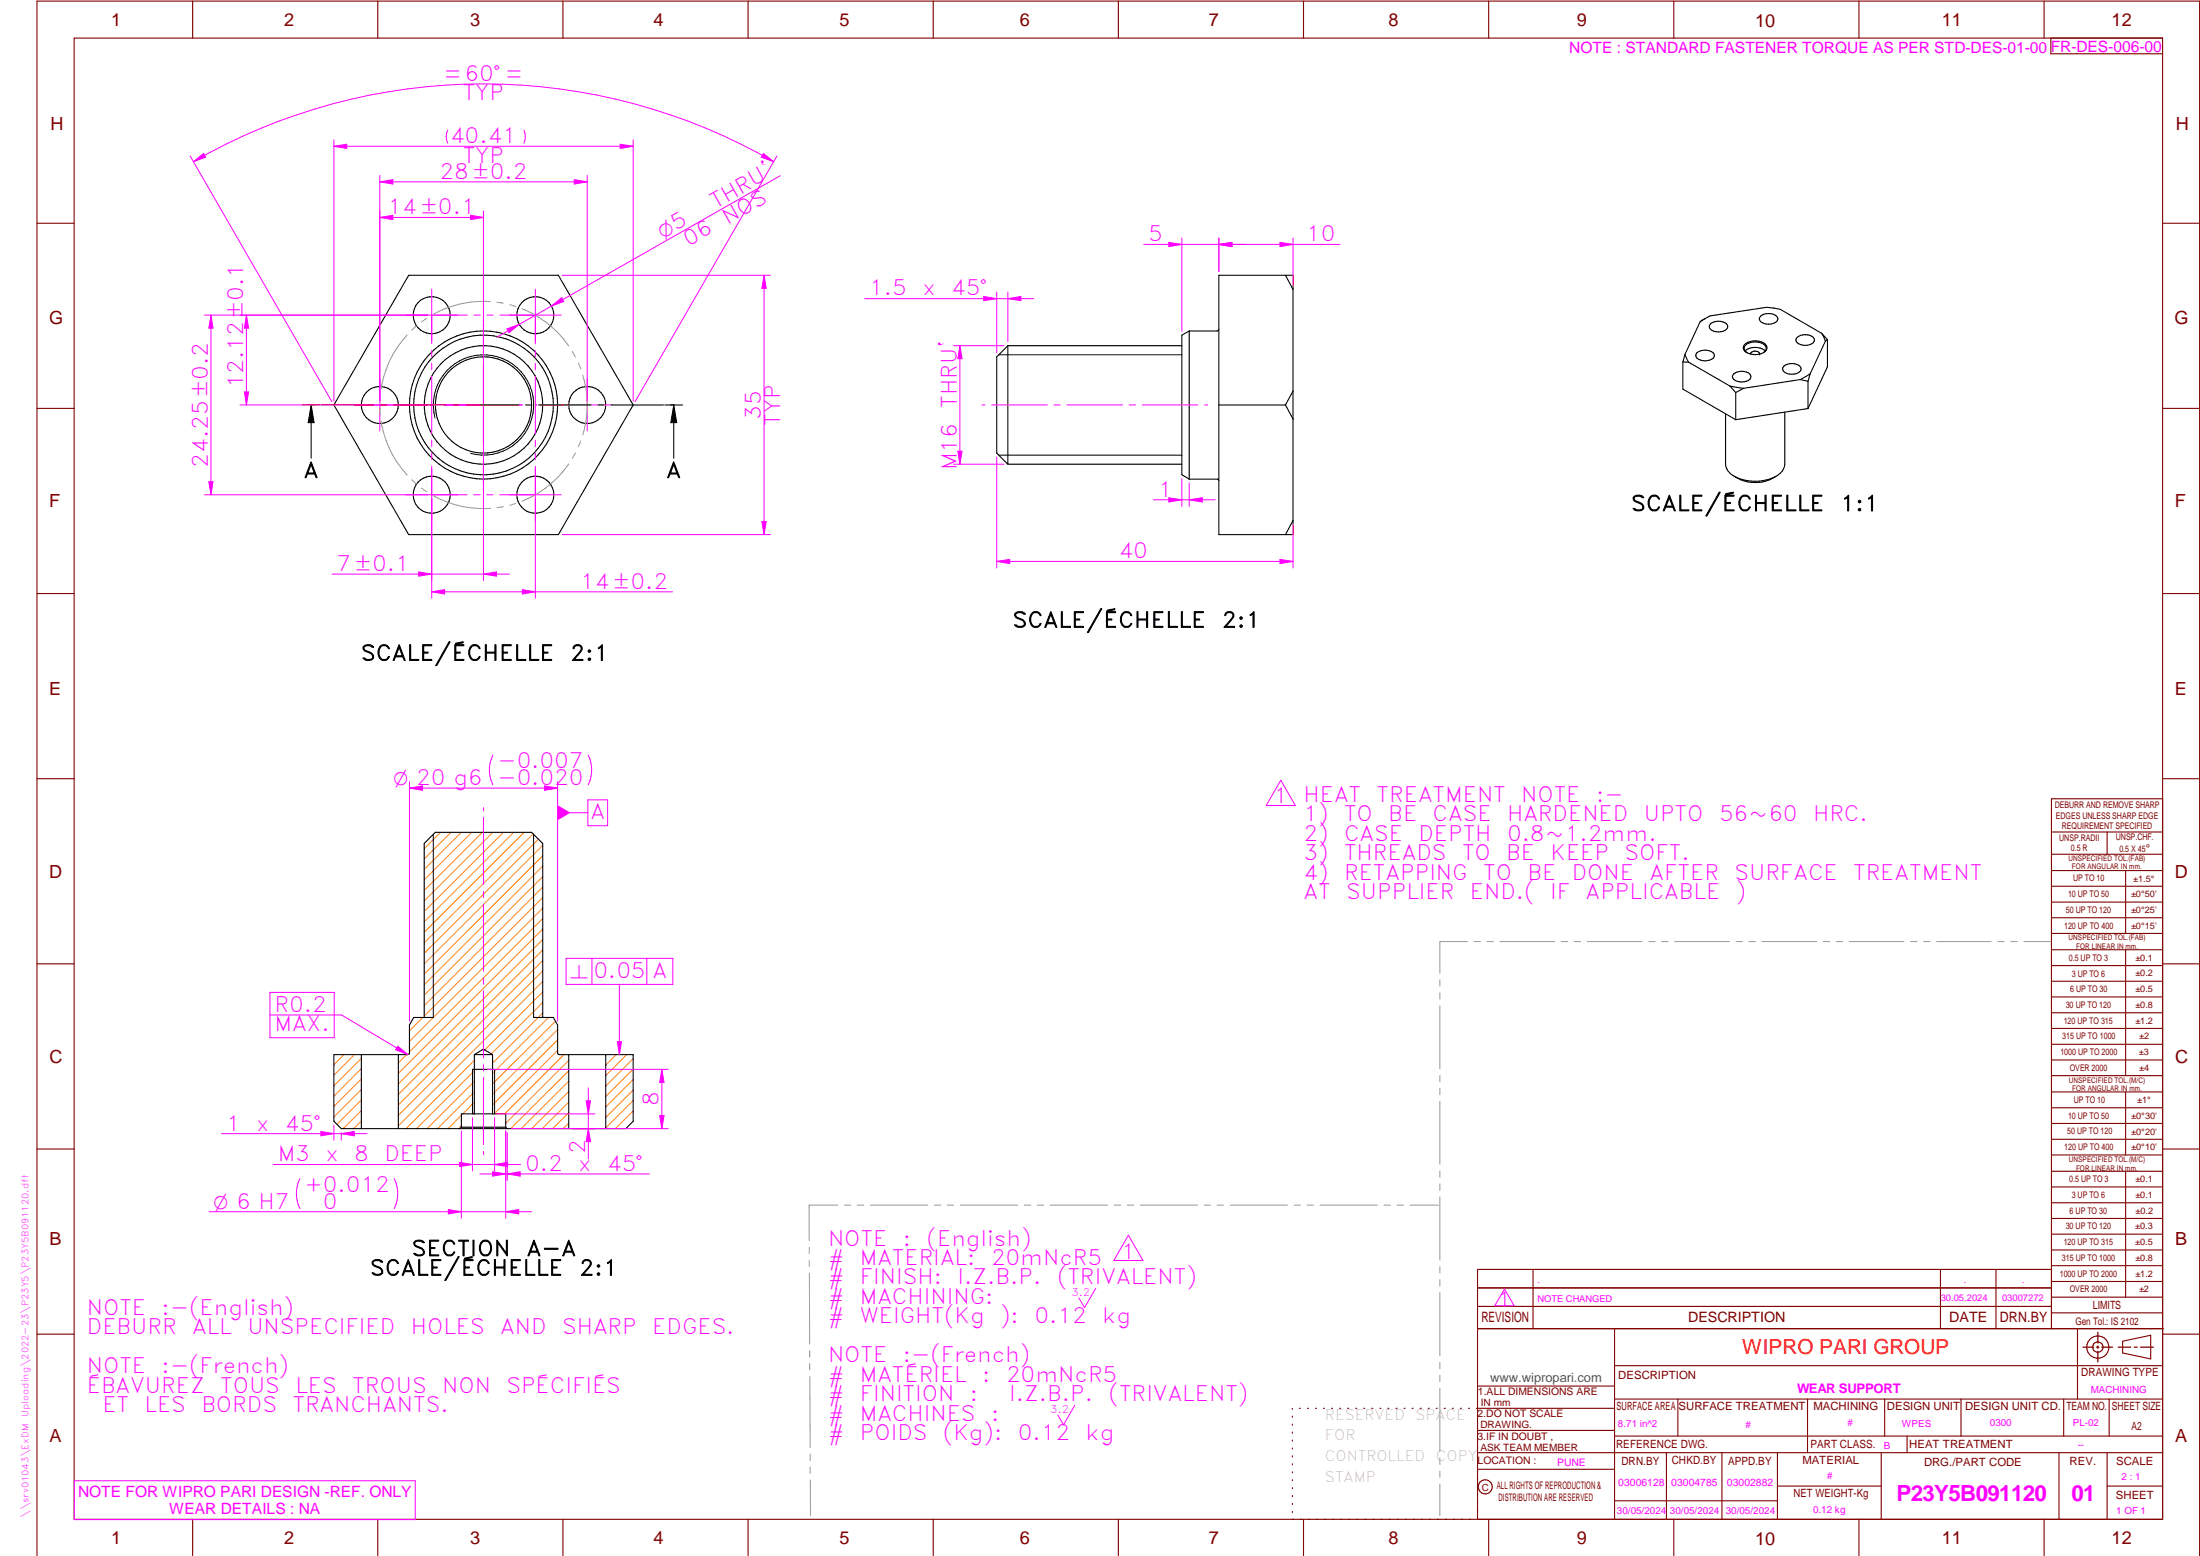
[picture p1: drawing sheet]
<svg xmlns="http://www.w3.org/2000/svg" width="594mm" height="420mm" viewBox="0 0 594 420" stroke-linecap="round" stroke-linejoin="round" font-family="sans-serif">
<g fill="none" stroke="#800000" stroke-width=".3">
<path d="M20 10.3h564v400h-564zM52 .3v10M102 .3v10M152 .3v10M202 .3v10M252 .3v10M302 .3v10M352 .3v10M402 .3v10M452 .3v10M502 .3v10M552 .3v10"/>
<path d="M553.8 10.3v4.2h30.2M10 60.3h10M584 60.3h10M10 110.3h10M584 110.3h10M10 160.3h10M584 160.3h10M10 210.3h10M584 215.7h-30v143.1M584 210.3h10M554 224.7h30M554 230.7h30"/>
<path d="M554 235.1h30M554 239.3h30M569 224.7v6M574 235.1v17M554 243.6h30M554 247.8h30M554 252.1h30M554 256.5h30M574 256.5v33.9M10 260.3h10M554 260.7h30M554 265h30"/>
<path d="M554 269.2h30M554 273.5h30M554 277.7h30M584 260.3h10M554 282h30M554 286.2h30M554 290.4h30M554 294.9h30M554 299.1h30M574 294.9v17M10 310.3h10M554 303.4h30"/>
<path d="M554 307.6h30M554 311.9h30M554 316.3h30M574 316.3v34M584 310.3h10M554 320.5h30M554 324.8h30M554 329h30M554 333.2h30M554 337.5h30M399 358.8h185.2M399 352.8h155"/>
<path d="M399 347.8h155M414 342.8v16M436 358.8v51.5M524 342.8v16M539 342.8v16M554 341.8h30M554 346h30M554 350.3h30M554 354.5h30M554 342.8h-155v67.5M561 358.8v19M10 360.3h10"/>
<path d="M399 374.3h37M436 377.8h148M453.1 377.8v10M488.1 377.8v14.5M508.9 377.8v10M529.5 377.8v10M557.3 377.8v10M569.5 377.8v10M573.2 362.2l7.6-1.6v6.3l-7.6-1.6zM584 368.8h-148M584 360.3h10M349 380.3v.3"/>
<path d="M349 382.4v.3M349 384.6v.3M349 386.7v.3M349 388.8v.3M349 391v.3M349 393.1v.3M349 395.3v.3M349 397.4v.3M349 399.5v.3M350.9 380.3h.2M353.1 380.3h.2M355.2 380.3h.3"/>
<path d="M357.4 380.3h.3M359.6 380.3h.3M361.7 380.3h.3M363.9 380.3h.3M366.1 380.3h.3M368.3 380.3h.2M370.4 380.3h.3M372.6 380.3h.3M374.8 380.3h.3M376.9 380.3h.4M379.1 380.3h.3M381.3 380.3h.3"/>
<path d="M383.4 380.3h.4M385.6 380.3h.3M387.8 380.3h.3M390 380.3h.3M392.2 380.3h.3M394.3 380.3h.3M396.5 380.3h.3M398.7 380.3h37.3M399 396.7h37M399 392.3h185M399 386.2h37M436 387.8h148"/>
<path d="M450 392.3v18M465 392.3v18M480 392.3v18M508 392.3v18M515 387.8v4.5M556 392.3v18M569 392.3v18M52 410.3v9.7M102 410.3v9.7M152 410.3v9.7M202 410.3v9.7M252 410.3v9.7"/>
<path d="M302 410.3v9.7M349 401.7v.3M349 403.8v.4M349 406v.3M349 408.1v.3M352 410.3v9.7M402 410.3v9.7M436 405.3h44M452 410.3v9.7M480 401.3h28M502 410.3v9.7M552 410.3v9.7"/>
<path d="M569 401.3h15M10 420v-419.7h584v419.7"/>
<circle cx="566.5" cy="363.7" r="1.39"/>
<circle cx="566.5" cy="363.8" r="3"/>
<circle cx="401.1" cy="401.5" r="1.9"/>
</g>
<g fill="none" stroke="#f0f" stroke-width=".27">
<path d="M116.6 78.1v14.7M144.6 78.1v14.7M109.6 85.1h16.6M116.6 94.6v1.7M116.6 98.1v1.7M128 85.1h1.7M130.5 98.8v21M130.5 86.4v.3M130.5 87.6v6.5M130.5 95v.3M131.5 85.1h1.7M144.6 94.7v1.7"/>
<path d="M144.6 98.1v1.8M151.5 85.1h-16.5M95.6 109.3h19.8M102.6 102.4v13.9M116.2 109.3h.4M116.6 101.6v15.5M116.6 118.8v1.8M120.1 109.3h20.9M144.6 101.6v15.5M144.6 118.9v1.7M144.6 109.3h.3M145.8 109.3h19.8"/>
<path d="M158.6 102.4v13.9M109.6 133.6h16.5M116.6 122.3v1.8M116.6 125.9v14.7M127.9 133.6h1.8M130.5 123.4v.3M130.5 124.6v6.5M130.5 132v.3M131.4 133.6h1.7M135 133.6h16.5M144.6 122.4v1.7M144.6 125.9v14.7"/>
<path d="M295.9 347.9l-3 5.2-1.6-2.6M406.3 348.1l2.6 4.5h-5.3zM290.2 379.5l-3 5.2-1.5-2.6M20.1 399.8h92v10.5h-92z"/>
</g>
<g fill="none" stroke="#949494" stroke-width=".27">
<path d="M109.9 90.5a27.6 27.6 0 0 0-7 14.5M112.4 88.1l-1.2 1.1M115.2 86l-1.4 1M132.4 81.4a27.7 27.7 0 0 0-15.7 3.6M134.2 81.6l1.7 .3M137.7 82.3l1.6 .5M141 83.4a28.6 28.6 0 0 1 12.6 10M154.6 94.9l.8 1.5M156.2 98l.6 1.6M102.6 110.3l.1 1.7M102.7 106.8l-.1 1.7M102.9 113.7a27.2 27.2 0 0 0 7 14.6"/>
<path d="M156.8 119.1l-.6 1.5M157.3 101.3a27.6 27.6 0 0 1 .1 16.1M111.2 129.5l1.2 1.2M113.8 131.8l1.4 1M116.7 133.7a27.3 27.3 0 0 0 15.8 3.6M135.9 136.8l-1.7 .3M139.3 135.9l-1.6 .5M153.6 125.3a27.9 27.9 0 0 1-12.6 10M155.4 122.3l-.8 1.5M396.2 254.3h-7.4v8.5M398.1 254.3h1.6M401.5 254.3h1.8"/>
<path d="M405 254.3h14.8M421.6 254.3h1.7M425.1 254.3h1.7M428.6 254.3h14.8M445.2 254.3h1.7M448.7 254.3h1.7M452.2 254.3h14.8M468.8 254.3h1.7M472.3 254.3h1.7M475.8 254.3h14.8M492.4 254.3h1.7M495.8 254.3h1.8"/>
<path d="M499.4 254.3h14.7M516 254.3h1.6M519.4 254.3h1.8M522.9 254.3h14.8M539.5 254.3h1.7M543 254.3h1.7M546.5 254.3h7.4M388.8 264.5v1.8M388.8 268.1v1.6M388.8 271.6v17M388.8 290.4v1.7M388.8 293.9v1.7"/>
<path d="M388.8 297.4v17M388.8 316.2v1.7M388.8 319.7v1.7M218.5 336.8v1.7M226.2 325.4h-7.7v9.6M228 325.4h1.7M231.5 325.4h1.7M235 325.4h15.5M252.3 325.4h1.7M255.8 325.4h1.7M259.3 325.4h15.5M276.6 325.4h1.7"/>
<path d="M280.1 325.4h1.7M283.6 325.4h15.5M300.9 325.4h1.7M304.4 325.4h1.7M307.9 325.4h15.5M325.2 325.4h1.7M328.7 325.4h1.7M332.2 325.4h15.4M349.5 325.4h1.6M353 325.4h1.7M356.4 325.4h15.5M373.7 325.4h1.7"/>
<path d="M377.2 325.4h1.8M380.7 325.4h7.7M388.8 323.2v17.1M218.5 340.3v1.7M218.6 343.8v19.1M388.8 342.1v1.6M388.8 345.6v1.7M388.8 349v17.1M218.6 364.7v1.7M218.6 368.2v1.7M218.7 371.7l.1 19.2M388.8 367.9v1.7"/>
<path d="M388.8 371.4v1.7M388.8 374.9v17M218.8 392.6v1.8M218.8 396.2v1.6M218.8 399.7l.1 9.6M388.8 393.7v1.7M388.8 397.2v1.7M388.8 400.7v8.6"/>
</g>
<path d="M566.5 359.7v3M562.5 363.8h2.9M566.1 363.8h.7M566.5 363.4v.7M566.5 364.9v2.8M567.6 363.8h2.9M572 363.8h3.4M576.3 363.8h.8M578 363.8h3.5" fill="none" stroke="#800000" stroke-width=".34"/>
<g fill="none" stroke="#000" stroke-width=".3">
<path d="M110.4 74.3h40.4l20.2 35-20.2 35.1h-40.4l-20.2-35.1zM454.4 97.7v7.4l14.3 8.2M454.4 97.7l1.6 .1M455 95.7l1 2.1M455 95.7l-.6 2M456 97.8l11.2 6.5M458.3 95.3a3.4 3.4 0 0 1 4.6 .3 1.53 1.53 0 0 1-1.8 1.8h-1.3a1.41 1.41 0 0 1-1.5-.6 1.41 1.41 0 0 1 0-1.5zM459.1 86.9l-4.1 8.8M460.4 86.1l1.4-.8 15.3-2.3 1.8 .2 1.8 .3 11.2 6.5M460.4 86.1l-1.3 .8M461.9 87.5a3.4 3.4 0 0 1 4.6 .3 1.57 1.57 0 0 1-1.8 1.8h-.6a2.18 2.18 0 0 1-2.5-1.4zM475.2 95.6h.1"/>
<path d="M475.2 95.5a1.38 1.38 0 0 0-2.5 .1M475.4 85.4a3.5 3.5 0 0 1 4.6 .3 1.25 1.25 0 0 1-1.2 1.6 3.2 3.2 0 0 1-3.6-.9l-.1-.3zM476.6 94.9a1.38 1.38 0 0 0 .2-1.4 1.38 1.38 0 0 0-1.1-.9 3.9 3.9 0 0 0-4.7 1.1 1.33 1.33 0 0 0 .8 1.6M476.6 94.9a1.36 1.36 0 0 0-.4-2.4 4.4 4.4 0 0 0-5.4 1 1.82 1.82 0 0 0 1.9 2.1M476.6 94.9a4.6 4.6 0 0 1-3.9 .7M476.7 94.8a4.3 4.3 0 0 0-5.5 0M481.7 98.9a3.4 3.4 0 0 1 4.6 .3 1.57 1.57 0 0 1-1.8 1.8h-.6a2.18 2.18 0 0 1-2.5-1.4zM485.3 91.1a3.4 3.4 0 0 1 4.6 .3 1.25 1.25 0 0 1-1.2 1.6 3.2 3.2 0 0 1-3.7-.8v-.8zM491.9 90l1 2.1M491.9 90l1.6 1.7M492.9 92.1l-4.1 8.8M493.5 91.7v7.4l-5.3 11.2"/>
<path d="M493.5 91.7l-.6 .4M467.2 104.3l1.5 1.7M467.2 104.3l3.6 .6M468.2 101a3.4 3.4 0 0 1 4.5 .3 1.47 1.47 0 0 1-1.7 1.8h-1.3a1.41 1.41 0 0 1-1.5-.6 1.41 1.41 0 0 1 0-1.5zM468.7 106v7.3M470.8 104.9l-2.1 1.1M482 111.3v14a4.5 4.5 0 0 1-3.7 3.9 11.9 11.9 0 0 1-11.1-1.4 3.7 3.7 0 0 1-1.2-2.5v-13.6M486.1 102.5l2.1 .5M486.1 102.5l-15.3 2.4M488.2 103v7.3M488.2 110.3l-19.5 3M488.8 100.9l-2.7 1.6"/>
<path d="M488.8 100.9l-.6 2.1M479.6 128.6a10.3 10.3 0 0 1-11.3 0"/>
<circle cx="116.6" cy="85.1" r="5"/>
<circle cx="144.6" cy="85.1" r="5"/>
<circle cx="102.6" cy="109.4" r="5"/>
<circle cx="130.6" cy="109.4" r="13"/>
<circle cx="130.6" cy="109.4" r="16"/>
<circle cx="130.6" cy="109.3" r="20"/>
<circle cx="130.6" cy="109.4" r="18.8"/>
<circle cx="158.6" cy="109.4" r="5"/>
<circle cx="116.6" cy="133.6" r="5"/>
<circle cx="144.6" cy="133.6" r="5"/>
</g>
<g fill="none" stroke="#000" stroke-width=".27">
<path d="M81.6 109.3h4.8M84 109.3v14.4M84 109.3l.8 4.8h-1.6zM86.6 109.3h14.4M102.7 109.3h1.7M106.2 109.3h14.3M117.5 112.9a13.5 13.5 0 0 1 11.8-17.1 13.5 13.5 0 0 1 14.7 14.7 13.5 13.5 0 0 1-16.9 11.9M122.3 109.3h1.7M125.8 109.3h14.3M141.9 109.3h1.7M145.4 109.3h14.3M161.5 109.3h1.7"/>
<path d="M165 109.3h14.3M179.5 109.3h4.9M181.9 109.3l.8 4.8h-1.6zM181.9 109.3v14.4"/>
</g>
<path d="M84 109.3l.8 4.8h-1.6zM181.9 109.3l.8 4.8h-1.6z" fill="#000"/>
<g fill="none" stroke="#ff8000" stroke-width=".27">
<path d="M118.9 224.7l-4.4 4.5M121.8 224.7l-7.3 7.2M124.6 224.7l-10.1 10.1M127.4 224.7l-12.9 12.9M130.3 224.7l-15.8 15.8M133.1 224.7l-18.6 18.6M135.9 224.7l-21.4 21.4M138.7 224.7l-24.2 24.2M141.6 224.7l-27.1 27.1M144 225.2l-29.5 29.4M145.4 226.6l-30.9 30.8M146.6 231.1l-32.1 32"/>
<path d="M146.6 228.3l-32.1 32M146.6 233.9l-32.1 32M146.6 236.7l-32.1 32M146.6 239.6l-32.1 32M146.6 245.2l-36 36M146.6 248l-36 36.1M146.6 242.4l-32.1 32M146.6 253.7l-39 39M146.6 250.9l-39 39M146.6 256.5l-39 39M146.6 259.4l-39 39M114.2 274.7l-3.6 3.7"/>
<path d="M146.6 273.5l-13.6 13.6M146.6 270.7l-13.9 13.9M146.6 267.8l-15.7 15.7M146.6 262.2l-39 39M146.6 265l-39 39M148.1 274.7l-15.1 15.2M150 275.8l-17 16.9M150.6 278l-17.6 17.5M92.9 284.8l-2.7 2.7M95.7 284.8l-5.5 5.5M97.6 299.9l-4.9 4.9M97.6 297.1l-6.6 6.5"/>
<path d="M97.6 285.7l-7.4 7.5M97.6 288.5l-7.4 7.5M97.6 291.4l-7.4 7.4M97.6 294.2l-7.4 7.4M109.8 284.8l-2.2 2.3M128.1 292l-12.8 12.8M128.1 294.8l-10 10M128.1 286.3l-18.5 18.5M128.1 297.6l-3.1 3.2M128.1 289.1l-15.6 15.7M150.6 280.8l-17.6 17.6M150.6 283.6l-17.2 17.2"/>
<path d="M152.3 284.8l-16 16M153.6 289.1l-15.7 15.7M153.6 286.3l-17 17M153.6 292l-12.8 12.8M153.6 294.8l-10 10M153.6 297.6l-7.2 7.2M97.6 302.7l-2.1 2.1M124.6 304l-.8 .8M124.6 301.2l-3.6 3.6M128.1 300.4l-.3 .4M153.6 300.4l-4.3 4.4M153.6 303.3l-1.5 1.5"/>
</g>
<path d="M166.4 284.8l-2.8 2.8M169.2 284.8l-5.6 5.6M171 285.9l-7.4 7.4M171 288.7l-7.4 7.4M171 291.5l-7.4 7.4M171 294.3l-7.4 7.5M171 297.2l-7.4 7.4M171 300l-4.8 4.8" fill="none" stroke="#ff8000" stroke-width=".27"/>
<g fill="none" stroke="#000" stroke-width=".3">
<path d="M329.1 74.3h20.1v70.1h-20.1zM347.1 74.3l2.1 3.8M272.2 93.3l-3.1 3.1v25.9l3.1 3M272.2 93.3h46.9M272.2 93.3v32M321.1 89.4l-2 1.1v37.7l2 1.2M321.1 89.4v40M329.1 88.9l-.3 .5h-7.7M329.1 109.3h18M347.1 109.3l2.1 3.9M349.2 105.6l-2.1 3.7M272.2 125.3h46.9"/>
<path d="M321.1 129.4h7.7l.3 .4M349.2 140.5l-2.1 3.9M117 274.7h-5.3l-1.1 2.1v7.6l-.5 .4h-19.9v18l2 2h76.8l2-2v-18h-20l-.4-.4v-7.6l-1.2-2.1h-5.3M146.6 274.7v-46.9l-3.1-3.1h-25.9l-3.1 3.1v46.9M97.6 284.8v20M107.6 284.8v20M127.6 288.8h6M128.1 284.8v16M128.1 284.8h4.9M133 284.8v16M133 284.8l-2.5-1.5-2.4 1.5M153.6 284.8v20"/>
<path d="M163.6 284.8v20M124.6 304.4h12M124.6 304.4v-3.6h12v3.6M124.6 304.4l-.4 .4M136.6 304.4l.4 .4"/>
</g>
<path d="M269.7 95.8h49.4M269.7 122.9h49.4M117 225.3v49.4M144.1 225.3v49.4M127.6 288.8v12M133.6 288.8v12" fill="none" stroke="#000" stroke-width=".27"/>
<g fill="none" stroke="#f0f" stroke-width=".27">
<path d="M329.1 66l3.5-.6v1.2zM329.1 64.3v9M349.2 64.3v12.8M265.2 109.3h.8M267.8 109.3h15M284.6 109.3h1.7M288.1 109.3h15M304.9 109.3h1.8M308.4 109.3h15.1M325.3 109.3h.8M130.5 218.1v.8M130.5 220.7v18.1"/>
<path d="M130.5 240.7v1.7M130.5 244.1v18.2M130.5 264.1v1.7M130.5 267.5v18.2M130.5 287.5v1.7M130.5 291v18.1M130.5 310.9v.8"/>
</g>
<path d="M329.1 66l3.5-.6v1.2z" fill="#f0f"/>
<path d="M345.6 65.4l3.6 .6-3.6 .6z" fill="none" stroke="#f0f" stroke-width=".27"/>
<path d="M345.6 65.4l3.6 .6-3.6 .6z" fill="#f0f"/>
<path d="M315.6 65.4l3.5 .6-3.5 .6zM319.1 64.3v25.2M329.1 66h32.8M329.1 64.3v9" fill="none" stroke="#f0f" stroke-width=".27"/>
<path d="M315.6 65.4l3.5 .6-3.5 .6z" fill="#f0f"/>
<path d="M329.1 66l3.5-.6v1.2z" fill="none" stroke="#f0f" stroke-width=".27"/>
<path d="M329.1 66l3.5-.6v1.2z" fill="#f0f"/>
<path d="M269.1 78.9v16.4M272.2 78.9v13.4M308.9 66h27.3M265.6 80.1l3.5 .5-3.5 .6z" fill="none" stroke="#f0f" stroke-width=".27"/>
<path d="M265.6 80.1l3.5 .5-3.5 .6z" fill="#f0f"/>
<path d="M272.2 80.6l3.5-.5v1.1z" fill="none" stroke="#f0f" stroke-width=".27"/>
<path d="M272.2 80.6l3.5-.5v1.1z" fill="#f0f"/>
<path d="M233.5 80.6h45.6M257.5 93.3h13.6M259.2 93.3l.6 3.6h-1.2zM257.5 125.3h13.6" fill="none" stroke="#f0f" stroke-width=".27"/>
<path d="M259.2 93.3l.6 3.6h-1.2z" fill="#f0f"/>
<path d="M258.6 121.8h1.2l-.6 3.5z" fill="none" stroke="#f0f" stroke-width=".27"/>
<path d="M258.6 121.8h1.2l-.6 3.5z" fill="#f0f"/>
<path d="M259.2 93.3v32M315.6 134.4l3.5 .6-3.5 .6zM319.1 129.2v7.5M321.1 130.4v6.3" fill="none" stroke="#f0f" stroke-width=".27"/>
<path d="M315.6 134.4l3.5 .6-3.5 .6z" fill="#f0f"/>
<path d="M321.1 135l3.5-.6v1.2z" fill="none" stroke="#f0f" stroke-width=".27"/>
<path d="M321.1 135l3.5-.6v1.2z" fill="#f0f"/>
<path d="M269.1 123.4v30M311.5 135h16.7M269.1 151.6l3.6-.6v1.2zM349.2 141.6v11.8" fill="none" stroke="#f0f" stroke-width=".27"/>
<path d="M269.1 151.6l3.6-.6v1.2z" fill="#f0f"/>
<path d="M345.6 151l3.6 .6-3.6 .6z" fill="none" stroke="#f0f" stroke-width=".27"/>
<path d="M345.6 151l3.6 .6-3.6 .6z" fill="#f0f"/>
<path d="M269.1 151.6h80.1M131.6 288.8h48.9M154.6 304.8h25.9M178.1 301.2h1.2l-.6 3.6z" fill="none" stroke="#f0f" stroke-width=".27"/>
<path d="M178.1 301.2h1.2l-.6 3.6z" fill="#f0f"/>
<path d="M178.7 288.8l.6 3.5h-1.2z" fill="none" stroke="#f0f" stroke-width=".27"/>
<path d="M178.7 288.8l.6 3.5h-1.2z" fill="#f0f"/>
<path d="M178.7 288.8v16M134.1 300.8h26.5M138 304.8h22.6M158.9 304.8l.6 3.5h-1.2z" fill="none" stroke="#f0f" stroke-width=".27"/>
<path d="M158.9 304.8l.6 3.5h-1.2z" fill="#f0f"/>
<path d="M158.3 297.3h1.2l-.6 3.5z" fill="none" stroke="#f0f" stroke-width=".27"/>
<path d="M158.3 297.3h1.2l-.6 3.5z" fill="#f0f"/>
<path d="M158.9 293.8v19.2M81 318.3a9.1 9.1 0 0 0 0 8M106.5 318.3a9.1 9.1 0 0 1 0 8M124.6 305.4v23.6M136.6 305.4v23.6M121.1 326.6l3.5 .6-3.5 .6z" fill="none" stroke="#f0f" stroke-width=".27"/>
<path d="M121.1 326.6l3.5 .6-3.5 .6z" fill="#f0f"/>
<path d="M136.6 327.2l3.5-.6v1.2z" fill="none" stroke="#f0f" stroke-width=".27"/>
<path d="M136.6 327.2l3.5-.6v1.2z" fill="#f0f"/>
<path d="M133 316.4l3.6 .6-3.6 .6zM136.6 305.4v13.3M137 305.8v12.9M56.5 327.2h87" fill="none" stroke="#f0f" stroke-width=".27"/>
<path d="M133 316.4l3.6 .6-3.6 .6z" fill="#f0f"/>
<path d="M137 317l3.5-.6v1.2z" fill="none" stroke="#f0f" stroke-width=".27"/>
<path d="M137 317l3.5-.6v1.2z" fill="#f0f"/>
<path d="M210.7 47.5l-76.6 43.6M136.9 88.8l3.3-1.2-2.8 2.2zM129.6 317h45.7" fill="none" stroke="#f0f" stroke-width=".27"/>
<path d="M136.9 88.8l3.3-1.2-2.8 2.2z" fill="#f0f"/>
<path d="M148.9 82.6l2.8-2.2 .5 1z" fill="none" stroke="#f0f" stroke-width=".27"/>
<path d="M148.9 82.6l2.8-2.2 .5 1z" fill="#f0f"/>
<path d="M110.6 212.8l3.5-.6v1.2zM110.6 211.1v64.6M133.1 203.9a9 9 0 0 0 0 8M150.6 211.1v64.6M158.8 203.9a9 9 0 0 1 0 8" fill="none" stroke="#f0f" stroke-width=".27"/>
<path d="M110.6 212.8l3.5-.6v1.2z" fill="#f0f"/>
<path d="M147.1 212.2l3.5 .6-3.5 .6z" fill="none" stroke="#f0f" stroke-width=".27"/>
<path d="M147.1 212.2l3.5 .6-3.5 .6z" fill="#f0f"/>
<path d="M102.6 58.7l3.5-.6v1.2zM102.6 56.9v51.4M130.5 56.9v51.4M110.6 212.8h40" fill="none" stroke="#f0f" stroke-width=".27"/>
<path d="M102.6 58.7l3.5-.6v1.2z" fill="#f0f"/>
<path d="M127.1 58.1l3.4 .6-3.4 .6z" fill="none" stroke="#f0f" stroke-width=".27"/>
<path d="M127.1 58.1l3.4 .6-3.4 .6z" fill="#f0f"/>
<path d="M102.6 49.1l3.5-.6v1.2zM102.6 58.7h27.9M102.6 47.4v60.9M158.6 47.4v60.9" fill="none" stroke="#f0f" stroke-width=".27"/>
<path d="M102.6 49.1l3.5-.6v1.2z" fill="#f0f"/>
<path d="M155.1 48.5l3.5 .6-3.5 .6z" fill="none" stroke="#f0f" stroke-width=".27"/>
<path d="M155.1 48.5l3.5 .6-3.5 .6z" fill="#f0f"/>
<path d="M102.6 49.1h56M124.1 313.9l3.5 .6-3.5 .5zM127.6 301.8v14.4M133.6 301.8v14.4" fill="none" stroke="#f0f" stroke-width=".27"/>
<path d="M124.1 313.9l3.5 .6-3.5 .5z" fill="#f0f"/>
<path d="M133.6 314.5l3.5-.6v1.1z" fill="none" stroke="#f0f" stroke-width=".27"/>
<path d="M133.6 314.5l3.5-.6v1.1z" fill="#f0f"/>
<path d="M73.8 314.5h66.8M86.6 305.5l3.6 .6-3.6 .6zM90.2 303.8v4.1M92.2 305.8v2.1" fill="none" stroke="#f0f" stroke-width=".27"/>
<path d="M86.6 305.5l3.6 .6-3.6 .6z" fill="#f0f"/>
<path d="M92.2 306.1l3.5-.6v1.2z" fill="none" stroke="#f0f" stroke-width=".27"/>
<path d="M92.2 306.1l3.5-.6v1.2z" fill="#f0f"/>
<path d="M64.8 85.1h50.7M64.8 109.3h64.7M66 105.8h1.1l-.6 3.5zM59.8 306.1h39.3" fill="none" stroke="#f0f" stroke-width=".27"/>
<path d="M66 105.8h1.1l-.6 3.5z" fill="#f0f"/>
<path d="M66.5 85.1l.6 3.5h-1.1z" fill="none" stroke="#f0f" stroke-width=".27"/>
<path d="M66.5 85.1l.6 3.5h-1.1z" fill="#f0f"/>
<path d="M55.2 85.1h60.3M66.5 85.1v24.2M55.2 133.6h60.3M56.4 130.1h1.1l-.5 3.5z" fill="none" stroke="#f0f" stroke-width=".27"/>
<path d="M56.4 130.1h1.1l-.5 3.5z" fill="#f0f"/>
<path d="M57 85.1l.5 3.5h-1.1z" fill="none" stroke="#f0f" stroke-width=".27"/>
<path d="M57 85.1l.5 3.5h-1.1z" fill="#f0f"/>
<path d="M57 85.1v48.5M130.5 110.4v46.4M116.6 134.7v22.1M130.5 155l3.6-.6v1.2z" fill="none" stroke="#f0f" stroke-width=".27"/>
<path d="M130.5 155l3.6-.6v1.2z" fill="#f0f"/>
<path d="M113.1 154.4l3.5 .6-3.5 .6z" fill="none" stroke="#f0f" stroke-width=".27"/>
<path d="M113.1 154.4l3.5 .6-3.5 .6z" fill="#f0f"/>
<path d="M116.6 134.7v26.8M144.6 134.7v26.8M89.7 155h47.9M116.6 159.8l3.5-.6v1.2z" fill="none" stroke="#f0f" stroke-width=".27"/>
<path d="M116.6 159.8l3.5-.6v1.2z" fill="#f0f"/>
<path d="M141 159.2l3.6 .6-3.6 .6z" fill="none" stroke="#f0f" stroke-width=".27"/>
<path d="M141 159.2l3.6 .6-3.6 .6z" fill="#f0f"/>
<path d="M90.2 39.5l3.4-.6v1.2zM90.2 37.8v70.5M120.9 35.1a3.9 3.9 0 0 0 0 3.6M141.5 35.1a4.2 4.2 0 0 1 0 3.6M171 37.8v70.5M116.6 159.8h65" fill="none" stroke="#f0f" stroke-width=".27"/>
<path d="M90.2 39.5l3.4-.6v1.2z" fill="#f0f"/>
<path d="M167.5 38.9l3.5 .6-3.5 .6z" fill="none" stroke="#f0f" stroke-width=".27"/>
<path d="M167.5 38.9l3.5 .6-3.5 .6z" fill="#f0f"/>
<path d="M90.2 39.5h80.8M151.8 74.3h56.3M206.3 74.3l.6 3.6h-1.2zM151.8 144.4h56.3" fill="none" stroke="#f0f" stroke-width=".27"/>
<path d="M206.3 74.3l.6 3.6h-1.2z" fill="#f0f"/>
<path d="M205.7 140.8h1.2l-.6 3.6z" fill="none" stroke="#f0f" stroke-width=".27"/>
<path d="M205.7 140.8h1.2l-.6 3.6z" fill="#f0f"/>
<path d="M51.3 42.1l38.3 66.4M206.2 41.4l2.7 2.2-3.3-1.1zM209.8 42.1l-38.3 66.4M206.3 74.3v70.1" fill="none" stroke="#f0f" stroke-width=".27"/>
<path d="M206.2 41.4l2.7 2.2-3.3-1.1z" fill="#f0f"/>
<path d="M52.2 43.6l2.8-2.2 .5 1.1z" fill="none" stroke="#f0f" stroke-width=".27"/>
<path d="M52.2 43.6l2.8-2.2 .5 1.1z" fill="#f0f"/>
<path d="M52.2 43.6a156.6 156.6 0 0 1 156.7 0M150.6 219.5h8.1" fill="none" stroke="#f0f" stroke-width=".27"/>
<path d="M150.6 217.4l3.4 2.1-3.4 2z" fill="#f0f"/>
<path d="M158.7 216h5.4v7h-5.4zM167.3 265.8v19" fill="none" stroke="#f0f" stroke-width=".27"/>
<path d="M166.7 281.3h1.1l-.5 3.5z" fill="#f0f"/>
<path d="M152.9 258.8h28.8v7h-28.8zM159.8 258.8v7M174.7 258.8v7M92.2 274.1l17.9 10.7M166.7 281.3h1.1l-.5 3.5z" fill="none" stroke="#f0f" stroke-width=".27"/>
<path d="M107.4 282.5l2.7 2.3-3.3-1.3z" fill="#f0f"/>
<path d="M345.9 210.7l3.9 6.8h-7.9zM72.9 268h17.3v12.2h-17.3zM72.9 274.1h19.3M107.4 282.5l2.7 2.3-3.3-1.3zM304.7 333.5l3.9 6.9h-7.8z" fill="none" stroke="#f0f" stroke-width=".27"/>
<g font-size="6" fill="#f0f">
<text x="512.1" y="405.2">P23Y5B091120</text>
<text x="559.4" y="405.2">01</text>
</g>
<g font-size="5.7" fill="#f0f">
<text x="119.8" y="21.8">=60°=</text>
<text x="125" y="27.1">TYP</text>
<text x="121.5" y="38.7">40.41</text>
<text x="125" y="43.9">TYP</text>
<text x="118.7" y="48.2">28±0.2</text>
<text x="104.7" y="57.8">14±0.1</text>
<text x="193.2" y="56.4" transform="rotate(-30 193.2 56.4)">THRU`</text>
<text x="196.4" y="60.6" transform="rotate(-30 196.4 60.6)">NOS</text>
<text x="310.1" y="65.2">5</text>
<text x="352.7" y="65.2">10</text>
<text x="185.9" y="66.6" transform="rotate(-30 185.9 66.6)">06</text>
<text x="234.7" y="79.8">1.5</text>
<text x="249.1" y="79.8">x</text>
<text x="256.9" y="79.8">45°</text>
<text x="65.7" y="104.9" transform="rotate(-90 65.7 104.9)">12.12±0.1</text>
<text x="205.4" y="113.3" transform="rotate(-90 205.4 113.3)">35</text>
<text x="258.4" y="110.1" transform="rotate(-90 258.4 110.1)">THRU`</text>
<text x="210.7" y="114.9" transform="rotate(-90 210.7 114.9)">TYP</text>
<text x="56.1" y="126.3" transform="rotate(-90 56.1 126.3)">24.25±0.2</text>
<text x="258.4" y="127" transform="rotate(-90 258.4 127)">M16</text>
<text x="312.7" y="134.1">1</text>
<text x="90.9" y="154.1">7±0.1</text>
<text x="302.1" y="150.7">40</text>
<text x="156.7" y="158.9">14±0.2</text>
<text x="134.3" y="207.4">-0.007</text>
<text x="112.4" y="211.9">20 g6 -0.020</text>
<text x="159.4" y="221.2">A</text>
<text x="343.9" y="217">1</text>
<text x="352" y="216.5">HEAT</text>
<text x="352" y="221.8">1)</text>
<text x="363" y="221.8">TO</text>
<text x="371.7" y="216.5">TREATMENT</text>
<text x="374.9" y="221.8">BE</text>
<text x="386.9" y="221.8">CASE</text>
<text x="407" y="221.8">HARDENED</text>
<text x="410.8" y="216.5">NOTE</text>
<text x="431" y="216.5">:-</text>
<text x="443.9" y="221.8">UPTO</text>
<text x="464.2" y="221.8">56~60</text>
<text x="489.6" y="221.8">HRC.</text>
<text x="352" y="227">2)</text>
<text x="363" y="227">CASE</text>
<text x="383" y="227">DEPTH</text>
<text x="407" y="227">0.8~1.2mm.</text>
<text x="352" y="232.3">3)</text>
<text x="363" y="232.3">THREADS</text>
<text x="394.8" y="232.3">TO</text>
<text x="406.7" y="232.3">BE</text>
<text x="418.7" y="232.3">KEEP</text>
<text x="438.7" y="232.3">SOFT.</text>
<text x="352" y="237.5">4)</text>
<text x="363" y="237.5">RETAPPING</text>
<text x="400.5" y="237.5">TO</text>
<text x="412.5" y="237.5">BE</text>
<text x="424.4" y="237.5">DONE</text>
<text x="445.4" y="237.5">AFTER</text>
<text x="468.4" y="237.5">SURFACE</text>
<text x="500.4" y="237.5">TREATMENT</text>
<text x="352" y="242.8">AT</text>
<text x="363.5" y="242.8">SUPPLIER</text>
<text x="396.9" y="242.8">END.(</text>
<text x="418.6" y="242.8">IF</text>
<text x="428.2" y="242.8">APPLICABLE</text>
<text x="468.7" y="242.8">)</text>
<text x="160.2" y="264">0.05 A</text>
<text x="74.1" y="273.2">R0.2</text>
<text x="74.1" y="278.5">MAX.</text>
<text x="177.8" y="298.7" transform="rotate(-90 177.8 298.7)">8</text>
<text x="61" y="305.3">1</text>
<text x="69.2" y="305.3">x</text>
<text x="77" y="305.3">45°</text>
<text x="158" y="311.7" transform="rotate(-90 158 311.7)">2</text>
<text x="75" y="313.6">M3</text>
<text x="87.9" y="313.6">x</text>
<text x="95.7" y="313.6">8</text>
<text x="103.8" y="313.6">DEEP</text>
<text x="141.8" y="316.1">0.2</text>
<text x="156.2" y="316.1">x</text>
<text x="163.9" y="316.1">45°</text>
<text x="82.2" y="321.8">+0.012</text>
<text x="87.2" y="326.3">0</text>
<text x="223.6" y="336.3">NOTE</text>
<text x="223.6" y="341.6">#</text>
<text x="232.2" y="341.6">MATERIAL:</text>
<text x="243.8" y="336.3">:</text>
<text x="250.2" y="336.3">(English)</text>
<text x="267.6" y="341.6">20mNcR5</text>
<text x="302.8" y="339.9">1</text>
<text x="223.6" y="346.8">#</text>
<text x="232.2" y="346.8">FINISH:</text>
<text x="258.6" y="346.8">I.Z.B.P.</text>
<text x="285.4" y="346.8">(TRIVALENT)</text>
<text x="223.6" y="352.1">#</text>
<text x="232.2" y="352.1">MACHINING:</text>
<text x="404.3" y="352.8">1</text>
<text x="23.4" y="355.1">NOTE</text>
<text x="43.6" y="355.1">:-(English)</text>
<text x="223.6" y="357.3">#</text>
<text x="232.2" y="357.3">WEIGHT(Kg</text>
<text x="270.1" y="357.3">):</text>
<text x="279.3" y="357.3">0.12</text>
<text x="297.6" y="357.3">kg</text>
<text x="23.4" y="360.3">DEBURR</text>
<text x="51.9" y="360.3">ALL</text>
<text x="66.8" y="360.3">UNSPECIFIED</text>
<text x="110.9" y="360.3">HOLES</text>
<text x="135.1" y="360.3">AND</text>
<text x="151.8" y="360.3">SHARP</text>
<text x="176.2" y="360.3">EDGES.</text>
<text x="23.4" y="370.8">NOTE</text>
<text x="43.6" y="370.8">:-(French)</text>
<text x="223.6" y="367.8">NOTE</text>
<text x="243.8" y="367.8">:-(French)</text>
<text x="23.4" y="376.1">ÉBAVUREZ</text>
<text x="59.5" y="376.1">TOUS</text>
<text x="79.8" y="376.1">LES</text>
<text x="95.1" y="376.1">TROUS</text>
<text x="119.4" y="376.1">NON</text>
<text x="136.8" y="376.1">SPÉCIFIÉS</text>
<text x="223.6" y="373.1">#</text>
<text x="232.2" y="373.1">MATÉRIEL</text>
<text x="265.2" y="373.1">:</text>
<text x="271.7" y="373.1">20mNcR5</text>
<text x="27.6" y="381.3">ET</text>
<text x="39" y="381.3">LES</text>
<text x="54.4" y="381.3">BORDS</text>
<text x="79" y="381.3">TRANCHANTS.</text>
<text x="223.6" y="378.3">#</text>
<text x="223.6" y="383.6">#</text>
<text x="232.2" y="378.3">FINITION</text>
<text x="232.2" y="383.6">MACHINES</text>
<text x="261.9" y="378.3">:</text>
<text x="267.6" y="383.6">:</text>
<text x="272.5" y="378.3">I.Z.B.P.</text>
<text x="299.4" y="378.3">(TRIVALENT)</text>
<text x="223.6" y="388.8">#</text>
<text x="232.2" y="388.8">POIDS</text>
<text x="254.6" y="388.8">(Kg):</text>
<text x="274.8" y="388.8">0.12</text>
<text x="293.1" y="388.8">kg</text>
</g>
<g font-size="5.7">
<text x="82" y="129">A</text>
<text x="179.9" y="129">A</text>
<text x="440.4" y="138">SCALE/ÉCHELLE</text>
<text x="497" y="138">1:1</text>
<text x="273.4" y="169.4">SCALE/ÉCHELLE</text>
<text x="330" y="169.4">2:1</text>
<text x="97.4" y="178.4">SCALE/ÉCHELLE</text>
<text x="154" y="178.4">2:1</text>
<text x="111.2" y="339.1">SECTION</text>
<text x="142.2" y="339.1">A-A</text>
<text x="99.9" y="344.4">SCALE/ÉCHELLE</text>
<text x="156.4" y="344.4">2:1</text>
</g>
<text font-size="5.6" fill="#f00" x="470.5" y="365.5">WIPRO PARI GROUP</text>
<g font-size="5.4" fill="#f0f">
<text x="179" y="64.5" transform="rotate(-30 179 64.5)">O5</text>
<text x="106.3" y="211.9">O</text>
<text x="154" y="264">n</text>
<text x="57.7" y="326.3">O 6 H7</text>
</g>
<g font-size="4.9" fill="#800000">
<text x="30" y="6.9">1</text>
<text x="76.7" y="6.9">2</text>
<text x="127" y="6.9">3</text>
<text x="176.5" y="6.9">4</text>
<text x="226.7" y="6.9">5</text>
<text x="275.4" y="6.9">6</text>
<text x="326.4" y="6.9">7</text>
<text x="375" y="6.9">8</text>
<text x="425.8" y="6.9">9</text>
<text x="473.9" y="7.3">10</text>
<text x="524.3" y="6.9">11</text>
<text x="570.2" y="6.9">12</text>
<text x="13.6" y="35.1">H</text>
<text x="587.6" y="35.1">H</text>
<text x="13.2" y="87.5">G</text>
<text x="587.2" y="87.5">G</text>
<text x="13.2" y="137">F</text>
<text x="587.2" y="137">F</text>
<text x="13.2" y="187.6">E</text>
<text x="587.2" y="187.6">E</text>
<text x="13.2" y="237">D</text>
<text x="587.2" y="237">D</text>
<text x="13.4" y="287.1">C</text>
<text x="587.4" y="287.1">C</text>
<text x="13.4" y="336.2">B</text>
<text x="587.4" y="336.2">B</text>
<text x="13.4" y="389.3">A</text>
<text x="587.4" y="389.3">A</text>
<text x="30" y="416.9">1</text>
<text x="76.7" y="416.9">2</text>
<text x="127" y="416.9">3</text>
<text x="176.5" y="416.9">4</text>
<text x="226.7" y="416.9">5</text>
<text x="275.4" y="416.9">6</text>
<text x="326.4" y="416.9">7</text>
<text x="375" y="416.9">8</text>
<text x="425.8" y="416.9">9</text>
<text x="473.9" y="417.3">10</text>
<text x="524.3" y="416.9">11</text>
<text x="570.2" y="416.9">12</text>
</g>
<g font-size="4.2" fill="#f0f">
<text x="423.7" y="14.3">NOTE : STANDARD FASTENER TORQUE AS PER STD-DES-01-00</text>
<text x="553.8" y="14">FR-DES-006-00</text>
<text x="21.1" y="404.3">NOTE FOR WIPRO PARI DESIGN -REF. ONLY</text>
<text x="45.7" y="408.8">WEAR DETAILS : NA</text>
</g>
<g font-size="3.9" fill="#800000">
<text x="400" y="357.1">REVISION</text>
<text x="455.9" y="357.1">DESCRIPTION</text>
<text x="526.4" y="357.1">DATE</text>
<text x="540" y="357.1">DRN.BY</text>
</g>
<g font-size="3.9" fill="#c0c0c0">
<text x="357.8" y="383.3">RESERVED</text>
<text x="382.3" y="383.3">SPACE</text>
<text x="357.8" y="388.9">FOR</text>
<text x="357.8" y="394.5">CONTROLLED</text>
<text x="387.8" y="394.5">COPY</text>
<text x="357.8" y="400">STAMP</text>
</g>
<text font-size="3.6" fill="#f0f" x="485.3" y="376.1">WEAR SUPPORT</text>
<text font-size="3.5" fill="#00f" x="402.4" y="373.3">www.wipropari.com</text>
<g font-size="3.1" fill="#800000">
<text x="565.1" y="353.5">LIMITS</text>
<text x="562" y="371.7">DRAWING TYPE</text>
<text x="437" y="372.3">DESCRIPTION</text>
<text x="436.5" y="380.8">SURFACE AREA</text>
<text x="453.3" y="380.8">SURFACE TREATMENT</text>
<text x="489.7" y="380.8">MACHINING</text>
<text x="509.5" y="380.8">DESIGN UNIT</text>
<text x="530.6" y="380.8">DESIGN UNIT CD.</text>
<text x="558" y="380.6">TEAM NO.</text>
<text x="570.3" y="380.7">SHEET SIZE</text>
<text x="575.6" y="386.1">A2</text>
<text x="436.4" y="391.1">REFERENCE DWG.</text>
<text x="437.8" y="395.5">DRN.BY</text>
<text x="451.4" y="395.4">CHKD.BY</text>
<text x="466.6" y="395.5">APPD.BY</text>
<text x="486.7" y="395.4">MATERIAL</text>
<text x="488.9" y="390.9">PART CLASS.</text>
<text x="515.6" y="390.9">HEAT TREATMENT</text>
<text x="519.6" y="395.9">DRG./PART CODE</text>
<text x="558.9" y="395.5">REV.</text>
<text x="571.4" y="395.6">SCALE</text>
<text x="484.3" y="404.2">NET WEIGHT-Kg</text>
<text x="571.4" y="404.7">SHEET</text>
</g>
<text font-size="3" fill="#800000" x="579.5" y="230.1">°</text>
<g font-size="2.8" fill="#f0f">
<text x="289.3" y="350.1">3.2</text>
<text x="283.6" y="381.7">3.2</text>
<text x="420.5" y="396">PUNE</text>
<text x="437" y="401.2">03006128</text>
<text x="451.3" y="401.2">03004785</text>
<text x="466.3" y="401.2">03002882</text>
</g>
<g font-size="2.8" fill="#800000">
<text x="560.4" y="357.7">Gen Tol.: IS 2102</text>
<text x="399.1" y="376.6">1.ALL DIMENSIONS ARE</text>
<text x="399" y="382.7">2.DO NOT SCALE</text>
<text x="399" y="388.7">3.IF IN DOUBT ,</text>
<text x="399" y="395.4">LOCATION :</text>
<text x="404.2" y="402">ALL RIGHTS OF REPRODUCTION &amp;</text>
<text x="404.7" y="405.4">DISTRIBUTION ARE RESERVED</text>
</g>
<g font-size="2.7" fill="#f0f">
<text x="564.6" y="376.2">MACHINING</text>
<text x="436.9" y="385.4">8.71 in^2</text>
<text x="471.4" y="385.5">#</text>
<text x="498.9" y="385">#</text>
<text x="513.6" y="385.3">WPES</text>
<text x="537.3" y="385.1">0300</text>
<text x="559.7" y="385.1">PL-02</text>
<text x="508.7" y="391.2">B</text>
<text x="561.1" y="391.1">--</text>
<text x="493.4" y="399.5">#</text>
<text x="572.8" y="399.7">2 : 1</text>
<text x="436.6" y="408.7">30/05/2024</text>
<text x="450.9" y="408.8">30/05/2024</text>
<text x="466" y="408.9">30/05/2024</text>
<text x="489.6" y="408.5">0.12 kg</text>
<text x="571.4" y="408.7">1 OF 1</text>
</g>
<g font-size="2.7" fill="#800000">
<text x="399.9" y="379.7">IN mm</text>
<text x="399.7" y="385.7">DRAWING.</text>
<text x="399.7" y="391.8">ASK TEAM MEMBER</text>
<text x="400.1" y="402.5">C</text>
</g>
<g font-size="2.5" fill="#800000">
<text x="554.9" y="218.3">DEBURR AND REMOVE SHARP</text>
<text x="555.2" y="221">EDGES UNLESS SHARP EDGE</text>
<text x="556.1" y="227.1">UNSP.RADII</text>
<text x="556.8" y="223.8">REQUIREMENT SPECIFIED</text>
<text x="571.4" y="226.9">UNSP.CHF.</text>
<text x="559.2" y="229.9">0.5 R</text>
<text x="572.3" y="230.1">0.5 X 45</text>
<text x="559.8" y="238">UP TO 10</text>
<text x="576.1" y="238.1">±1.5°</text>
<text x="558.5" y="242.2">10 UP TO 50</text>
<text x="575.5" y="242.3">±0°50'</text>
<text x="557.4" y="250.7">120 UP TO 400</text>
<text x="557.9" y="246.5">50 UP TO 120</text>
<text x="575.5" y="250.7">±0°15'</text>
<text x="575.5" y="246.5">±0°25'</text>
<text x="558.7" y="259.4">0.5 UP TO 3</text>
<text x="559.5" y="263.7">3 UP TO 6</text>
<text x="576.6" y="263.6">±0.2</text>
<text x="576.6" y="259.4">±0.1</text>
<text x="559" y="267.9">6 UP TO 30</text>
<text x="576.6" y="267.9">±0.5</text>
<text x="557.8" y="272.2">30 UP TO 120</text>
<text x="576.6" y="272.2">±0.8</text>
<text x="556.9" y="280.7">315 UP TO 1000</text>
<text x="557.3" y="276.4">120 UP TO 315</text>
<text x="576.6" y="276.4">±1.2</text>
<text x="577.7" y="280.7">±2</text>
<text x="556.4" y="284.9">1000 UP TO 2000</text>
<text x="577.6" y="284.9">±3</text>
<text x="558.9" y="289.2">OVER 2000</text>
<text x="577.7" y="289.3">±4</text>
<text x="560" y="297.9">UP TO 10</text>
<text x="577.1" y="297.9">±1°</text>
<text x="558.5" y="302.1">10 UP TO 50</text>
<text x="575.5" y="302.1">±0°30'</text>
<text x="557.4" y="310.6">120 UP TO 400</text>
<text x="558.2" y="306.3">50 UP TO 120</text>
<text x="575.5" y="310.6">±0°10'</text>
<text x="575.5" y="306.4">±0°20'</text>
<text x="558.8" y="319.2">0.5 UP TO 3</text>
<text x="559.4" y="323.4">3 UP TO 6</text>
<text x="576.6" y="319.2">±0.1</text>
<text x="576.6" y="323.5">±0.1</text>
<text x="558.9" y="327.7">6 UP TO 30</text>
<text x="576.7" y="327.7">±0.2</text>
<text x="557.8" y="332">30 UP TO 120</text>
<text x="576.6" y="332">±0.3</text>
<text x="556.8" y="340.5">315 UP TO 1000</text>
<text x="557.3" y="336.3">120 UP TO 315</text>
<text x="576.6" y="336.3">±0.5</text>
<text x="576.6" y="340.5">±0.8</text>
<text x="556.2" y="344.7">1000 UP TO 2000</text>
<text x="576.6" y="344.7">±1.2</text>
<text x="558.9" y="349">OVER 2000</text>
<text x="577.6" y="349">±2</text>
</g>
<g font-size="2.5" fill="#f0f">
<text x="415.2" y="346.4">.</text>
<text x="530.3" y="346.5">.</text>
<text x="545.9" y="346.4">.</text>
<text x="415.2" y="351.5">NOTE CHANGED</text>
<text x="524.1" y="351.3">30.05.2024</text>
<text x="540.6" y="351.4">03007272</text>
</g>
<g font-size="2.4" fill="#f0f">
<text x="7.7" y="382.7" transform="rotate(-90 7.7 382.7)">Uploading\2022-23\P23Y5\P23Y5B091120.dft</text>
<text x="7.7" y="409.8" transform="rotate(-90 7.7 409.8)">\\srv01043\ExDM</text>
</g>
<g font-size="2.1" fill="#800000">
<text x="558.5" y="232.4">UNSPECIFIED TOL.(FAB)</text>
<text x="559.5" y="234.7">FOR ANGULAR IN mm.</text>
<text x="558.6" y="253.9">UNSPECIFIED TOL.(FAB)</text>
<text x="560.7" y="256.3">FOR LINEAR IN mm.</text>
<text x="558.7" y="292.3">UNSPECIFIED TOL.(M/C)</text>
<text x="559.6" y="294.7">FOR ANGULAR IN mm.</text>
<text x="558.7" y="313.7">UNSPECIFIED TOL.(M/C)</text>
<text x="560.6" y="316.1">FOR LINEAR IN mm.</text>
</g>
</svg>
